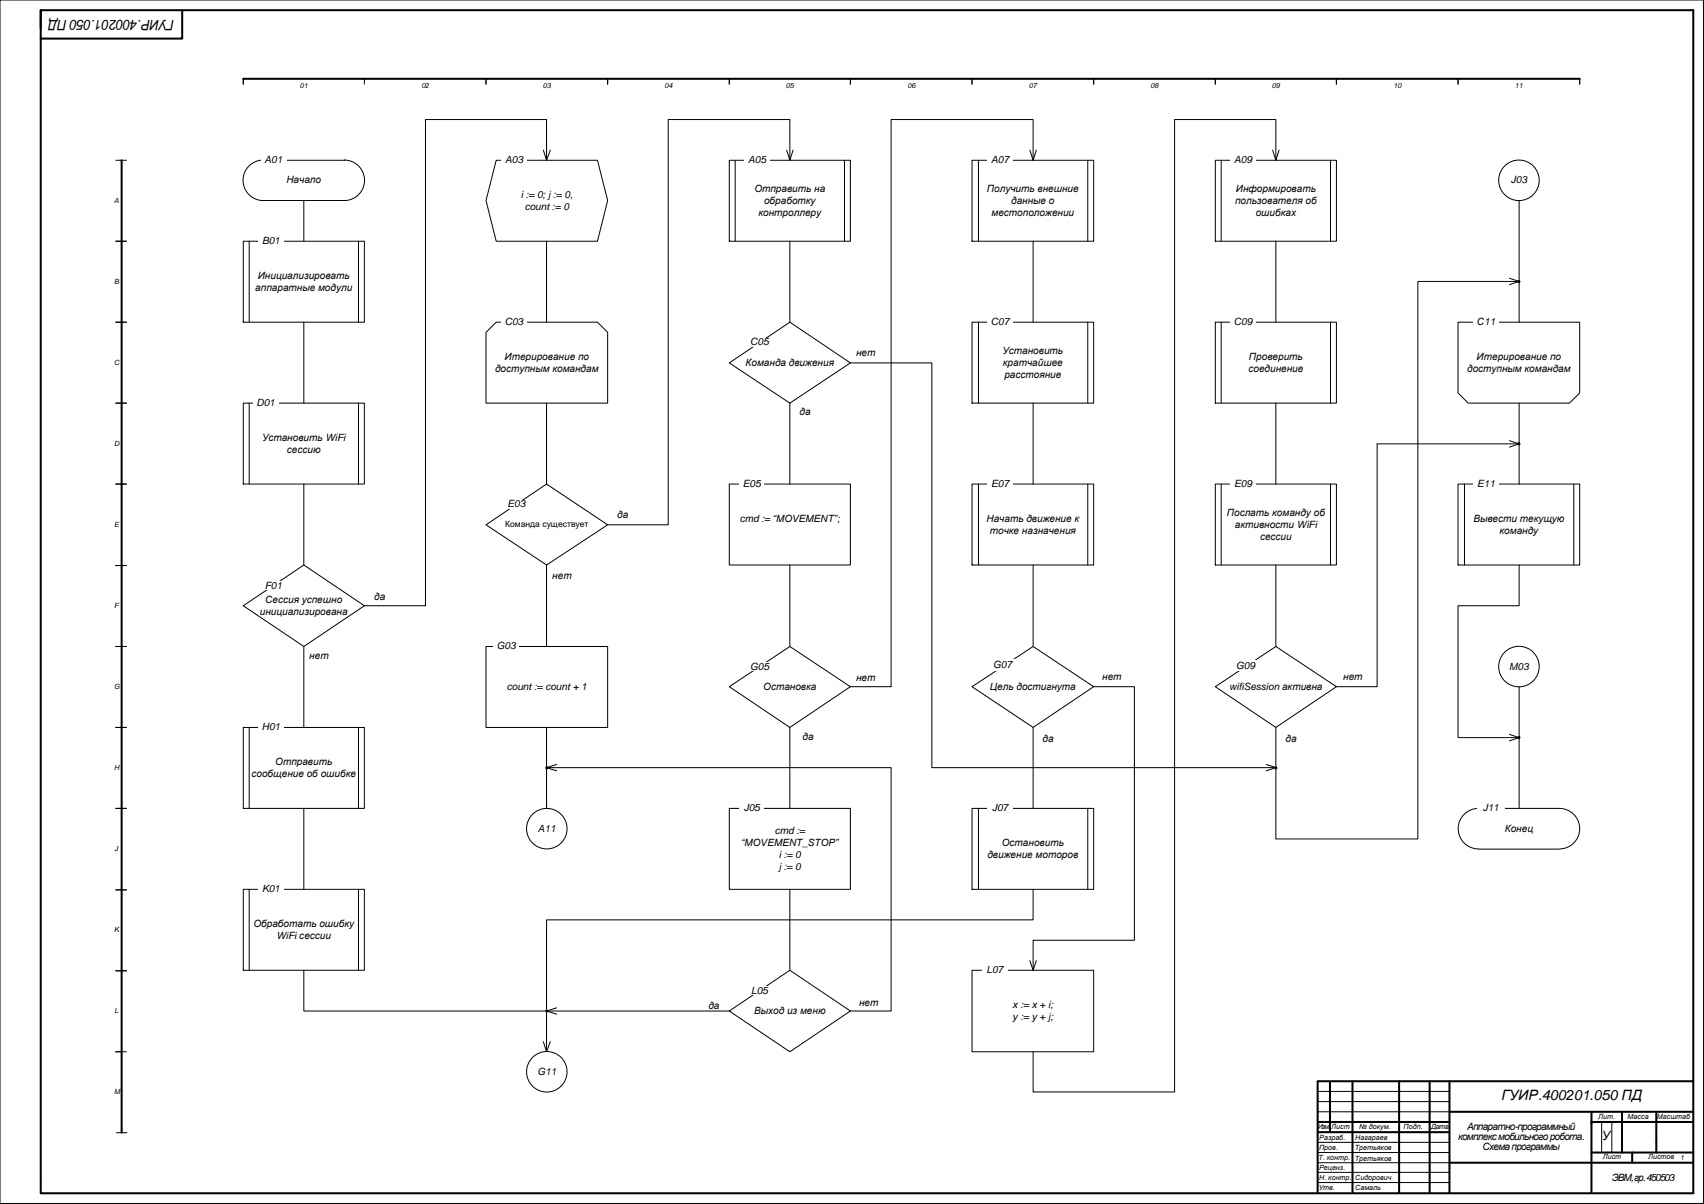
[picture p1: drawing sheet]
<svg xmlns="http://www.w3.org/2000/svg" width="841mm" height="594mm" viewBox="0 0 841 594" stroke-linecap="round" stroke-linejoin="round" font-family="sans-serif">
<g fill="none" stroke="#000" stroke-width="1">
<path d="M20 14v-9h816v584M20 5v579M90 5v14h-70M120 39h660M60 79v480M651 534v55M651 534h185M657 534v25M668 534v55M691 534v55M706 534v55M716 534v55"/>
<path d="M651 554h65M651 559h65M716 549h120M786 549v40M786 554h50M801 549v20M818 549v20M716 574h120M786 569h50M806 569v5M20 584v5h816"/>
</g>
<g fill="none" stroke="#000" stroke-width=".49">
<path d="M0 0h841v594h-841zM120 39v3M180 39v3M240 39v3M300 39v3M360 39v3M420 39v3M480 39v3M540 39v3M600 39v3M660 39v3M720 39v3"/>
<path d="M780 39v3M57 79h3M60 79h2M57 119h3M60 119h2M57 159h3M60 159h2M57 199h3M60 199h2M57 239h3M60 239h2M57 279h3"/>
<path d="M60 279h2M57 319h3M60 319h2M57 359h3M60 359h2M57 399h3M60 399h2M57 439h3M60 439h2M57 479h3M60 479h2M57 519h3"/>
<path d="M60 519h2M651 539h65M651 544h65M651 549h65M791 554v15M796 554v15M651 564h65M651 569h65M651 574h65M651 579h65M651 584h65"/>
</g>
<path d="M123 82l3-2 4-1h40a10 10 0 0 1 10 10 10 10 0 0 1-10 10h-40a10 10 0 0 1-9-6 10 10 0 0 1 2-11z" fill-rule="evenodd" fill="#fff"/>
<path d="M123 82l3-2 4-1h40a10 10 0 0 1 10 10 10 10 0 0 1-10 10h-40a10 10 0 0 1-9-6 10 10 0 0 1 2-11z" fill="none" stroke="#000" stroke-width=".49"/>
<path d="M120 199h60v40h-60z" fill-rule="evenodd" fill="#fff"/>
<path d="M120 199h60v40h-60zM123 199v40M177 199v40" fill="none" stroke="#000" stroke-width=".49"/>
<path d="M120 119h60v40h-60z" fill-rule="evenodd" fill="#fff"/>
<path d="M120 119h60v40h-60zM123 119v40M177 119v40" fill="none" stroke="#000" stroke-width=".49"/>
<path d="M120 299l30-20 30 20-30 20z" fill-rule="evenodd" fill="#fff"/>
<path d="M120 299l30-20 30 20-30 20z" fill="none" stroke="#000" stroke-width=".49"/>
<path d="M129 287h12v4h-12z" fill-rule="evenodd" fill="#fff"/>
<path d="M150 99v20M150 159v40M150 239v40" fill="none" stroke="#000" stroke-width=".49"/>
<path d="M120 439h60v40h-60z" fill-rule="evenodd" fill="#fff"/>
<path d="M120 439h60v40h-60zM123 439v40M177 439v40" fill="none" stroke="#000" stroke-width=".49"/>
<path d="M120 359h60v40h-60z" fill-rule="evenodd" fill="#fff"/>
<path d="M150 319v40M120 359h60v40h-60zM123 359v40M177 359v40M150 399v40M150 479v20h120" fill="none" stroke="#000" stroke-width=".49"/>
<path d="M245 79h50l5 20-5 20h-50l-5-20z" fill-rule="evenodd" fill="#fff"/>
<path d="M245 79h50l5 20-5 20h-50l-5-20zM268 74l2 5 2-5M270 79v-20h-60v240h-30" fill="none" stroke="#000" stroke-width=".49"/>
<path d="M240 164l5-5h50l5 5v35h-60z" fill-rule="evenodd" fill="#fff"/>
<path d="M240 164l5-5h50l5 5v35h-60z" fill="none" stroke="#000" stroke-width=".49"/>
<path d="M240 259l30-20 30 20-30 20z" fill-rule="evenodd" fill="#fff"/>
<path d="M240 259l30-20 30 20-30 20z" fill="none" stroke="#000" stroke-width=".49"/>
<path d="M249 247h12v4h-12z" fill-rule="evenodd" fill="#fff"/>
<path d="M270 199v40" fill="none" stroke="#000" stroke-width=".49"/>
<path d="M240 319h60v40h-60z" fill-rule="evenodd" fill="#fff"/>
<path d="M270 119v40M270 279v40M240 319h60v40h-60z" fill="none" stroke="#000" stroke-width=".49"/>
<path d="M360 79h60v40h-60z" fill-rule="evenodd" fill="#fff"/>
<path d="M360 79h60v40h-60zM363 79v40M417 79v40" fill="none" stroke="#000" stroke-width=".49"/>
<path d="M360 179l30-20 30 20-30 20z" fill-rule="evenodd" fill="#fff"/>
<path d="M360 179l30-20 30 20-30 20z" fill="none" stroke="#000" stroke-width=".49"/>
<g fill="#fff">
<path d="M369 167h12v4h-12z" fill-rule="evenodd"/>
<path d="M360 239h60v40h-60z" fill-rule="evenodd"/>
</g>
<path d="M360 239h60v40h-60z" fill="none" stroke="#000" stroke-width=".49"/>
<path d="M360 339l30-20 30 20-30 20z" fill-rule="evenodd" fill="#fff"/>
<path d="M360 339l30-20 30 20-30 20z" fill="none" stroke="#000" stroke-width=".49"/>
<g fill="#fff">
<path d="M369 327h12v4h-12z" fill-rule="evenodd"/>
<path d="M360 399h60v40h-60z" fill-rule="evenodd"/>
</g>
<path d="M390 119v40M390 199v40M390 279v40M390 359v40M360 399h60v40h-60z" fill="none" stroke="#000" stroke-width=".49"/>
<path d="M480 79h60v40h-60z" fill-rule="evenodd" fill="#fff"/>
<path d="M480 79h60v40h-60zM483 79v40M537 79v40" fill="none" stroke="#000" stroke-width=".49"/>
<path d="M480 159h60v40h-60z" fill-rule="evenodd" fill="#fff"/>
<path d="M480 159h60v40h-60zM483 159v40M537 159v40" fill="none" stroke="#000" stroke-width=".49"/>
<path d="M480 239h60v40h-60z" fill-rule="evenodd" fill="#fff"/>
<path d="M480 239h60v40h-60zM483 239v40M537 239v40" fill="none" stroke="#000" stroke-width=".49"/>
<path d="M480 339l30-20 30 20-30 20z" fill-rule="evenodd" fill="#fff"/>
<path d="M480 339l30-20 30 20-30 20z" fill="none" stroke="#000" stroke-width=".49"/>
<path d="M489 325h12v6h-12z" fill-rule="evenodd" fill="#fff"/>
<path d="M510 199v40M510 279v40" fill="none" stroke="#000" stroke-width=".49"/>
<path d="M480 399h60v40h-60z" fill-rule="evenodd" fill="#fff"/>
<path d="M480 399h60v40h-60zM483 399v40M537 399v40" fill="none" stroke="#000" stroke-width=".49"/>
<path d="M480 479h60v40h-60z" fill-rule="evenodd" fill="#fff"/>
<path d="M480 479h60v40h-60z" fill="none" stroke="#000" stroke-width=".49"/>
<path d="M600 79h60v40h-60z" fill-rule="evenodd" fill="#fff"/>
<path d="M600 79h60v40h-60zM603 79v40M657 79v40" fill="none" stroke="#000" stroke-width=".49"/>
<path d="M600 159h60v40h-60z" fill-rule="evenodd" fill="#fff"/>
<path d="M600 159h60v40h-60zM603 159v40M657 159v40" fill="none" stroke="#000" stroke-width=".49"/>
<path d="M600 239h60v40h-60z" fill-rule="evenodd" fill="#fff"/>
<path d="M600 239h60v40h-60zM603 239v40M657 239v40" fill="none" stroke="#000" stroke-width=".49"/>
<path d="M600 339l30-20 30 20-30 20z" fill-rule="evenodd" fill="#fff"/>
<path d="M600 339l30-20 30 20-30 20z" fill="none" stroke="#000" stroke-width=".49"/>
<path d="M609 326h12v5h-12z" fill-rule="evenodd" fill="#fff"/>
<path d="M630 119v40M630 199v40M630 279v40M540 339h20v125h-50v15M510 359v40M509 474l1 5 2-5" fill="none" stroke="#000" stroke-width=".49"/>
<path d="M720 239h60v40h-60z" fill-rule="evenodd" fill="#fff"/>
<path d="M720 239h60v40h-60zM723 239v40M777 239v40" fill="none" stroke="#000" stroke-width=".49"/>
<path d="M720 159h60v35l-5 5h-50l-5-5z" fill-rule="evenodd" fill="#fff"/>
<path d="M388 74l2 5 2-5M390 79v-20h-60v200h-30M720 159h60v35l-5 5h-50l-5-5z" fill="none" stroke="#000" stroke-width=".49"/>
<path d="M360 499l30-20 30 20-30 20z" fill-rule="evenodd" fill="#fff"/>
<path d="M360 499l30-20 30 20-30 20z" fill="none" stroke="#000" stroke-width=".49"/>
<path d="M369 487h12v4h-12z" fill-rule="evenodd" fill="#fff"/>
<g fill="none" stroke="#000" stroke-width=".49">
<path d="M509 74l1 5 2-5M510 79v-20h-70v280h-20M628 74l2 5 2-5M630 79v-20h-50v480h-70v-20M745 137l5 2-5 1M750 139h-50v275h-70v-55M270 359v40M270 379h170v120h-20M275 377l-5 2 5 1M390 439v40M510 439v15h-240v65M268 514l2 5 2-5"/>
<path d="M57 559h3M60 559h3"/>
<circle cx="270" cy="379" r=".5"/>
<circle cx="630" cy="379" r=".5"/>
<circle cx="270" cy="499" r=".5"/>
</g>
<g fill="#000">
<circle cx="270" cy="379" r=".5"/>
<circle cx="630" cy="379" r=".5"/>
<circle cx="270" cy="499" r=".5"/>
</g>
<g fill="#fff">
<path d="M129 77h12v4h-12z" fill-rule="evenodd"/>
<path d="M128 117h12v4h-12z" fill-rule="evenodd"/>
<path d="M125 197h12v4h-12z" fill-rule="evenodd"/>
<path d="M128 357h12v4h-12z" fill-rule="evenodd"/>
<path d="M128 437h12v4h-12z" fill-rule="evenodd"/>
<path d="M248 77h12v4h-12z" fill-rule="evenodd"/>
<path d="M248 157h12v4h-12z" fill-rule="evenodd"/>
<path d="M244 317h12v4h-12z" fill-rule="evenodd"/>
<path d="M368 77h12v4h-12z" fill-rule="evenodd"/>
<path d="M365 237h12v4h-12z" fill-rule="evenodd"/>
<path d="M365 397h12v4h-12z" fill-rule="evenodd"/>
<path d="M488 237h12v4h-12z" fill-rule="evenodd"/>
<path d="M488 157h12v4h-12z" fill-rule="evenodd"/>
<path d="M488 77h12v4h-12z" fill-rule="evenodd"/>
<path d="M607 77h13v4h-13z" fill-rule="evenodd"/>
<path d="M607 157h13v4h-13z" fill-rule="evenodd"/>
<path d="M607 237h13v4h-13z" fill-rule="evenodd"/>
<path d="M488 397h12v4h-12z" fill-rule="evenodd"/>
<path d="M485 477h12v4h-12z" fill-rule="evenodd"/>
<path d="M728 157h12v4h-12z" fill-rule="evenodd"/>
</g>
<g fill="none" stroke="#000" stroke-width=".49">
<path d="M510 119v40M420 179h40v200h170M625 377l5 2-5 1"/>
<circle cx="750" cy="219" r=".5"/>
</g>
<circle cx="750" cy="219" r=".5" fill="#000"/>
<path d="M723 402l3-2 4-1h40a10 10 0 0 1 10 10 10 10 0 0 1-10 10h-40a10 10 0 0 1-9-6 10 10 0 0 1 2-11z" fill-rule="evenodd" fill="#fff"/>
<path d="M723 402l3-2 4-1h40a10 10 0 0 1 10 10 10 10 0 0 1-10 10h-40a10 10 0 0 1-9-6 10 10 0 0 1 2-11z" fill="none" stroke="#000" stroke-width=".49"/>
<g fill="#fff">
<path d="M729 397h14v4h-14z" fill-rule="evenodd"/>
<circle cx="270" cy="529" r="10"/>
</g>
<circle cx="270" cy="529" r="10" fill="none" stroke="#000" stroke-width=".49"/>
<circle cx="750" cy="329" r="10" fill="#fff"/>
<g fill="none" stroke="#000" stroke-width=".49">
<path d="M750 279v20h-30v65h30M750 339v60M745 362l5 2-5 2M270 499h90M275 497l-5 2 5 2"/>
<circle cx="750" cy="329" r="10"/>
</g>
<circle cx="270" cy="409" r="10" fill="#fff"/>
<circle cx="270" cy="409" r="10" fill="none" stroke="#000" stroke-width=".49"/>
<circle cx="750" cy="89" r="10" fill="#fff"/>
<g fill="none" stroke="#000" stroke-width=".49">
<path d="M750 99v60M750 199v40M745 217l5 2-5 2M750 219h-70v120h-20"/>
<circle cx="750" cy="89" r="10"/>
</g>
<path d="M728 237h12v4h-12z" fill-rule="evenodd" fill="#fff"/>
<g fill="#000">
<circle cx="750" cy="139" r=".5"/>
<circle cx="750" cy="364" r=".5"/>
</g>
<g fill="none" stroke="#000" stroke-width=".49">
<circle cx="750" cy="139" r=".5"/>
<circle cx="750" cy="364" r=".5"/>
</g>
<text font-size="7.1" x="741" y="543">ГУИР.400201.050 ПД</text>
<text font-size="7" x="86" y="10" transform="rotate(-180 86 10)">ГУИР.400201.050 ПД</text>
<text font-size="6.3" x="791" y="563">У</text>
<g font-size="5">
<text x="724" y="558">Аппаратно-программный</text>
<text x="720" y="563">комплексмобильногоробота.</text>
<text x="732" y="568">Схемапрограммы</text>
<text x="796" y="583">ЭВМ,гр.450503</text>
</g>
<g font-size="4.9">
<text x="131" y="80">A01</text>
<text x="249" y="80">A03</text>
<text x="369" y="80">A05</text>
<text x="489" y="80">A07</text>
<text x="609" y="80">A09</text>
<text x="141" y="90">Начало</text>
<text x="372" y="95">Отправить на</text>
<text x="487" y="95">Получить внешние</text>
<text x="610" y="95">Информировать</text>
<text x="746" y="90">J03</text>
<text x="257" y="98">i := 0; j:= 0,</text>
<text x="377" y="100">обработку</text>
<text x="499" y="100">данные о</text>
<text x="610" y="100">пользователя об</text>
<text x="259" y="103">count := 0</text>
<text x="375" y="106">контроллеру</text>
<text x="490" y="106">местоположении</text>
<text x="620" y="106">ошибках</text>
<text x="129" y="120">B01</text>
<text x="127" y="138">Инициализировать</text>
<text x="126" y="143">аппаратные модули</text>
<text x="249" y="160">C03</text>
<text x="489" y="160">C07</text>
<text x="609" y="160">C09</text>
<text x="729" y="160">С11</text>
<text x="370" y="170">C05</text>
<text x="249" y="178">Итерирование по</text>
<text x="423" y="175">нет</text>
<text x="495" y="175">Установить</text>
<text x="617" y="178">Проверить</text>
<text x="729" y="178">Итерирование по</text>
<text x="244" y="183">доступным командам</text>
<text x="368" y="180">Команда движения</text>
<text x="495" y="180">кратчайшее</text>
<text x="616" y="183">соединение</text>
<text x="724" y="183">доступным командам</text>
<text x="496" y="186">расстояние</text>
<text x="127" y="200">D01</text>
<text x="395" y="205">да</text>
<text x="129" y="218">Установить WiFi</text>
<text x="142" y="223">сессию</text>
<text x="367" y="240">E05</text>
<text x="489" y="240">E07</text>
<text x="609" y="240">E09</text>
<text x="729" y="240">E11</text>
<text x="251" y="250">E03</text>
<text x="305" y="255">да</text>
<text x="365" y="258">cmd := “MOVEMENT”;</text>
<text x="487" y="258">Начать движение к</text>
<text x="606" y="255">Послать команду об</text>
<text x="727" y="258">Вывести текущую</text>
<text x="489" y="263">точке назначения</text>
<text x="610" y="260">активности WiFi</text>
<text x="740" y="263">команду</text>
<text x="622" y="266">сессии</text>
<text x="273" y="286">нет</text>
<text x="131" y="290">F01</text>
<text x="131" y="298">Сессия успешно</text>
<text x="185" y="296">да</text>
<text x="128" y="303">инициализирована</text>
<text x="245" y="320">G03</text>
<text x="153" y="325">нет</text>
<text x="490" y="330">G07</text>
<text x="370" y="330">G05</text>
<text x="423" y="336">нет</text>
<text x="544" y="335">нет</text>
<text x="610" y="330">G09</text>
<text x="663" y="335">нет</text>
<text x="745" y="330">M03</text>
<text x="250" y="340">count := count + 1</text>
<text x="377" y="340">Остановка</text>
<text x="489" y="340">Цель достигнута</text>
<text x="607" y="340">wifiSession активна</text>
<text x="129" y="360">H01</text>
<text x="396" y="365">да</text>
<text x="515" y="366">да</text>
<text x="635" y="366">да</text>
<text x="136" y="378">Отправить</text>
<text x="124" y="383">сообщение об ошибке</text>
<text x="367" y="400">J05</text>
<text x="490" y="400">J07</text>
<text x="732" y="400">J11</text>
<text x="266" y="410">A11</text>
<text x="383" y="412">cmd :=</text>
<text x="743" y="410">Конец</text>
<text x="366" y="418">“MOVEMENT_STOP”</text>
<text x="495" y="418">Остановить</text>
<text x="385" y="423">i := 0</text>
<text x="488" y="423">движение моторов</text>
<text x="385" y="429">j:= 0</text>
<text x="129" y="440">K01</text>
<text x="125" y="458">Обработать ошибку</text>
<text x="137" y="463">WiFi сессии</text>
<text x="487" y="480">L07</text>
<text x="371" y="490">L05</text>
<text x="350" y="498">да</text>
<text x="424" y="497">нет</text>
<text x="500" y="498">x := x + i;</text>
<text x="372" y="500">Выход из меню</text>
<text x="500" y="503">y := y + j;</text>
<text x="265" y="530">G11</text>
</g>
<text font-size="4.2" x="249" y="260">Команда существует</text>
<g font-size="3.5">
<text x="148" y="43">01</text>
<text x="208" y="43">02</text>
<text x="268" y="43">03</text>
<text x="328" y="43">04</text>
<text x="388" y="43">05</text>
<text x="448" y="43">06</text>
<text x="508" y="43">07</text>
<text x="568" y="43">08</text>
<text x="628" y="43">09</text>
<text x="688" y="43">10</text>
<text x="748" y="43">11</text>
<text x="56" y="100">A</text>
<text x="56" y="140">B</text>
<text x="56" y="180">C</text>
<text x="56" y="220">D</text>
<text x="56" y="260">E</text>
<text x="56" y="300">F</text>
<text x="56" y="340">G</text>
<text x="56" y="380">H</text>
<text x="57" y="420">J</text>
<text x="56" y="460">K</text>
<text x="57" y="500">L</text>
<text x="56" y="540">M</text>
<text x="651" y="557">Изм.</text>
<text x="657" y="557">Лист</text>
<text x="671" y="557">№ докум.</text>
<text x="693" y="557">Подп.</text>
<text x="707" y="557">Дата</text>
<text x="789" y="552">Лит.</text>
<text x="804" y="552">Масса</text>
<text x="818" y="552">Масштаб</text>
<text x="651" y="562">Разраб.</text>
<text x="669" y="563">Нагараев</text>
<text x="651" y="567">Пров.</text>
<text x="669" y="568">Третьяков</text>
<text x="651" y="573">Т. контр.</text>
<text x="669" y="573">Третьяков</text>
<text x="791" y="572">Лист</text>
<text x="814" y="572">Листов</text>
<text x="830" y="572">1</text>
<text x="651" y="577">Реценз.</text>
<text x="651" y="588">Утв.</text>
<text x="651" y="582">Н. контр.</text>
<text x="669" y="583">Сидорович</text>
<text x="669" y="588">Самаль</text>
</g>
</svg>
